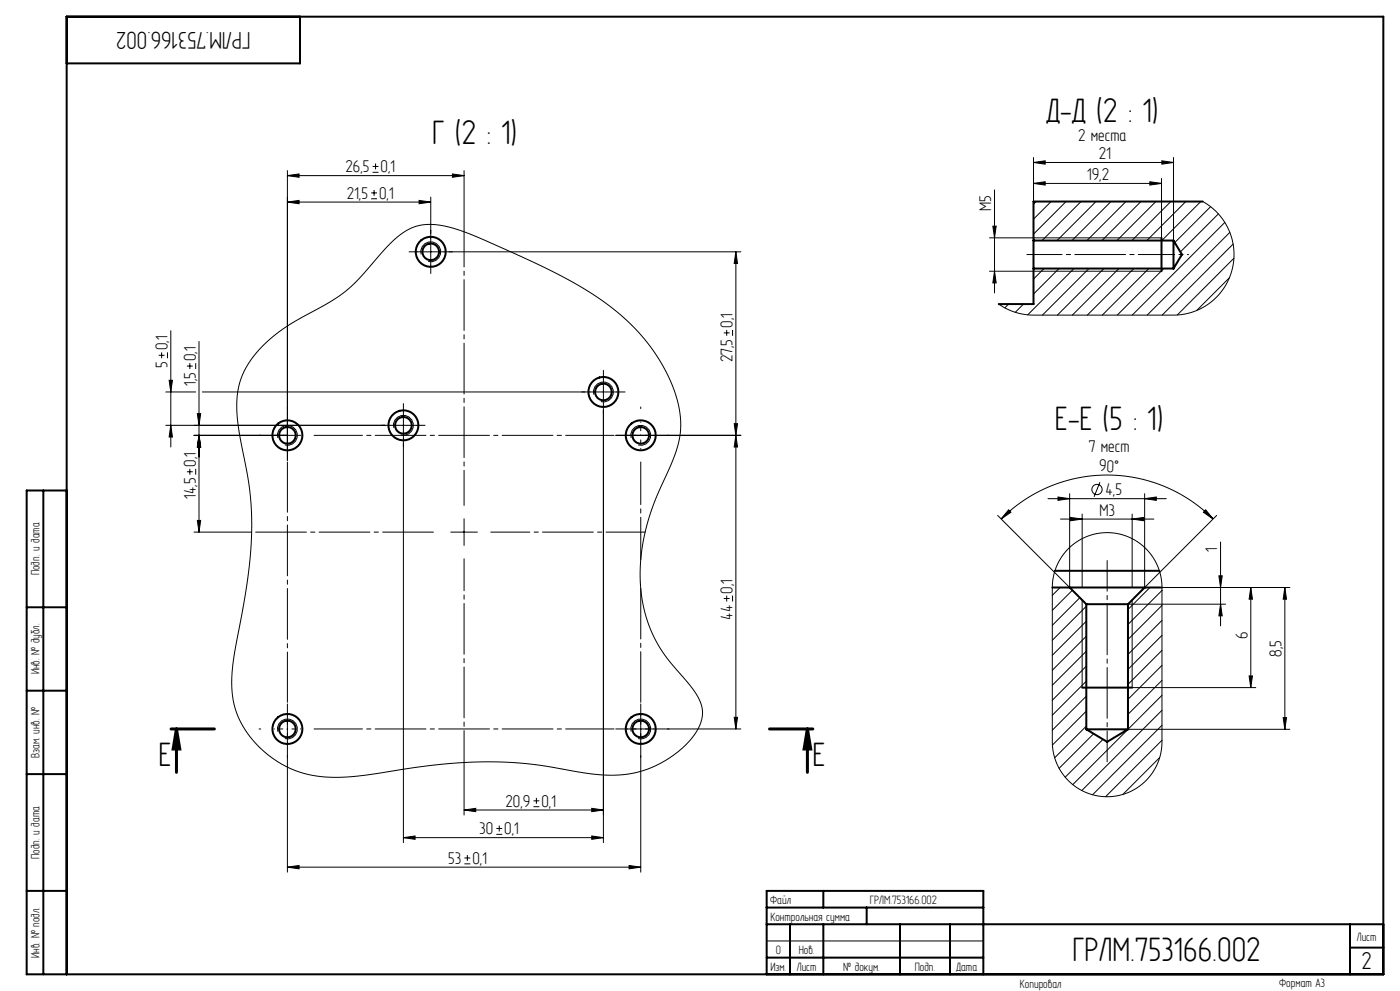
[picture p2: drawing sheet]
<svg xmlns="http://www.w3.org/2000/svg" width="420mm" height="297mm" viewBox="0 0 420 297" stroke-linecap="round" stroke-linejoin="round" font-family="sans-serif">
<g fill="none" stroke="#000" stroke-width=".3">
<path d="M86.2 52.6l3.5-.5v1zM86.2 51.1v86.9M86.2 52.6h53M111.3 59.6h1.8M111.3 57.8h1.8M111.8 51.6h1.7M111.8 49.9h1.7M112.2 56.9v1.8M112.7 49v1.8M129.2 59.1v10.9M135.7 52.1l3.5 .5-3.5 .5zM139.2 51.1v18.4"/>
<path d="M298.4 56.9v30.9M310.1 55l3.5-.5v1zM310.1 48.7l3.5-.5v1zM310.1 47.2v13.2M310.1 55h38.4M310.1 48.7h42M345 54.5l3.5 .5-3.5 .5zM348.5 53.5v17.8h-51.6M348.6 48.2l3.5 .5-3.5 .5zM352.1 47.2v24.9M86.2 60.6l3.5-.5v1zM86.2 60.6h43"/>
<path d="M125.2 75.5h8M125.7 60.1l3.5 .5-3.5 .5zM126.3 76.2a3 3 0 0 1 2.7-3.7 3 3 0 0 1 3.2 3.2 3 3 0 0 1-3.8 2.7M129.2 71.5v8M134.7 75.5h87.6M220.8 75.5l.5 3.5h-1zM220.8 75.5v143M297.9 67.8h1l-.5 3.5zM310.8 60.4l-.7 .8M315.3 60.4l-5.2 5.3M319.8 60.4l-9.7 9.8M324.3 60.4l-11.7 11.7"/>
<path d="M328.8 60.4l-11.7 11.7M333.3 60.4l-11.7 11.7M337.8 60.4l-11.7 11.7M342.3 60.4l-11.7 11.7M346.8 60.4l-11.7 11.7M351.3 60.4l-11.7 11.7M355.7 60.4l-11.6 11.7M360.2 60.4l-11.7 11.7M360.8 60.4l2.1 1.3 1.9 1.6 1.5 1.8 1.4 2.1 1.2 2.2 .7 2.3 .5 2.5 .1 2.5-.2 2.4-.6 2.5-.8 2.2-1.2 2.2-1.5 2-1.6 1.7-1.9 1.5-2.2 1.3-3.6 1.4-3.8 .5h-43.2l-2.6-.2-2.6-.7-2.4-1-2.4-1.4M363.2 61.9l-10.8 10.8M365.5 64.1l-11.4 11.4M367.4 66.7l-27.7 27.7"/>
<path d="M368.9 69.6l-24.7 24.8M369.9 73.2l-21.2 21.2M370.2 77.4l-17 17M51.2 99.1v34.9M217.1 99.8h1.8M218 98.9v1.7M219.8 98.9v1.7M296.9 81.3h51.6M298.4 81.3l.5 3.5h-1zM302.6 91.1l-1.2 1.2M307.1 91.1l-2.5 2.5M313.2 80.5l-3.1 3.1"/>
<path d="M317.7 80.5l-7.6 7.6M322.2 80.5l-13.9 13.9M326.7 80.5l-14 13.9M331.2 80.5l-14 13.9M335.7 80.5l-14 13.9M340.1 80.5l-13.9 13.9M344.6 80.5l-13.9 13.9M349.1 80.5l-13.9 13.9M368.8 83.3l-9.8 9.7M47.6 106.5h1.8M48.5 105.6v1.8M49.7 117.5h9"/>
<path d="M50.2 105.6v1.8M50.7 114h1l-.5 3.5zM56.1 109.7h1.7M57 108.8v1.8M58.7 108.8v1.8M59.7 102.3v57.2M60.7 117.5h114.8M79 103.5l3.3-2.9 3.7-2.8 13.1-7.3 4.7-3.3 4.2-4 8.5-9.6 3.7-3.3 3.7-2.2 1.9-.5 2.1-.3h2.4l2.6 .4 6.1 1.7 6.9 2.8 16.3 7.4 8.2 4.2 6.7 3.9 5.9 4.1 5.2 4.4 2.9 2.9 2.8 3.3 2.5 3.3 2.3 3.6 1.9 3.7 1.5 3.6 1.2 3.6 .7 3.5 .2 5.3-1 5.1-1.7 4.7-5.2 11.8-2.6 8.2-1.3 7.5-.3 7 .3 4.7 .8 4.3 1.2 4.3 1.7 4.2 1.8 3.1 1.9 3 8.5 10.2 1.3 2.2 .8 2 .4 2.6-.6 2.8-1.5 3-2.3 2.8-2.2 2.1-2.6 2-2.8 1.8-2.9 1.4-2.8 1.1-3 .8-6.2 .6-7.2-.5-12.9-2.2-5.4-.7-6.1-.5-6.5-.1-7.6 .3-7.6 .7-24.2 3.4-4.7 .3-4.2-.1-5.3-.9-4.9-1.6-4.6-2.5-4.3-3.4-4-4.5-1.6-2.4-1.3-2.6-1.5-5-.5-5.6 .7-7.7 2.9-15.8 1.3-8.3 .8-7.2 .3-6.4-.1-5.5-.4-5.6-.8-5.5-2.7-14.9-.5-4.5 .1-4.1 .8-4.2 1.5-3.8 2.4-3.8zM177 117.5h8M178.1 118.2a3 3 0 0 1 2.7-3.7 3 3 0 0 1 3.2 3.2 3 3 0 0 1-3.8 2.7M181 113.5v8M51.2 127.5l.5 3.5h-1z"/>
<path d="M58.2 130.5h32M59.2 124h1l-.5 3.5zM59.7 130.5l.5 3.5h-1zM83.3 131.2a3 3 0 0 1 2.7-3.7 3 3 0 0 1 3.2 3.2 3 3 0 0 1-3.8 2.7M115.5 127.5h-65.8M117 127.5h8M118.1 128.2a3 3 0 0 1 2.7-3.7 3 3 0 0 1 3.2 3.2 3 3 0 0 1-3.8 2.7M121 133v119.5M121 123.5v8M181 123v129.5M184.7 130.5h37.6M189.3 131.2a3 3 0 0 1 2.7-3.7 3 3 0 0 1 3.2 3.2 3 3 0 0 1-3.8 2.7"/>
<path d="M220.3 127h1l-.5 3.5zM220.8 130.5l.5 3.5h-1zM56.1 141.4h1.7M57 140.5v1.8M58.2 159.5h17.3M58.7 140.5v1.8M59.2 156h1l-.5 3.5zM135.2 159.5h8M139.2 155.5v8M300.4 155.5a45 45 0 0 1 63.5 0M302.6 152.8l.7 .7-2.9 2zM314.4 149.5h35.5"/>
<path d="M317.4 149l3.5 .5-3.5 .5zM318.1 155.6h28M320.9 148v28.1l-21.6-21.6M321.1 155.1l3.5 .5-3.5 .5zM324.6 154.1v22M330 144.5l-1.8 4.4M339.6 155.6l3.5-.5v1zM339.6 154.1v22M343.4 149.5l3.5-.5v1zM343.4 148v28.1l21.6-21.6M361.7 152.8l2.2 2.7-2.9-2zM217.1 179.4h1.8"/>
<path d="M218 178.5v1.8M219.8 178.5v1.8M318 176.1l-2.3 2.3M320.5 164.5l1.7-1.6 1.9-1.2 4-1.6 4.3-.5 2.2 .2 2.3 .5 2 .8 2.1 1.1 3.3 2.8 2.5 3.6 .9 2.1 .6 2.1 .3 3.3v46.3l-.3 3-.7 2.5-.9 2.1-1.4 2.2-1.5 1.8-1.9 1.6-2 1.3-2.2 .9-2.2 .6-3.3 .4-3.2-.3-3-.9-2.8-1.5-2.5-2-2.1-2.5-1.6-2.8-1-3.2-.3-3.3v-47.5l.5-2.9 1-2.7 1.4-2.5zM321.7 176.9l-6 6M324 179.1l-8.3 8.3M324.6 179.8v26.3M339.6 179.8v26.3h37.1M345 176.1l-6.6 6.6M348.6 177l-10.2 10.2M348.6 176.1h38.4M365.7 172.6h1l-.5 3.5z"/>
<path d="M366.2 162.4v25.2M375.2 176.1l.5 3.5h-1zM375.2 176.1v30M385.5 176.1l.5 3.5h-1zM385.5 176.1v42.5M325.9 181.7l-10.2 10.2M325.9 186.2l-10.2 10.2M325.9 190.7l-10.2 10.2M325.9 195.2l-10.2 10.2M325.9 199.7l-10.2 10.1M338.4 181.1h29.3M348.6 181.4l-10.2 10.2"/>
<path d="M348.6 185.9l-10.2 10.2M348.6 190.4l-10.2 10.2M348.6 194.9l-10.2 10.2M348.6 199.4l-10.2 10.2M366.2 181.1l.5 3.5h-1zM83.3 219.2a3 3 0 0 1 2.7-3.7 3 3 0 0 1 3.2 3.2 3 3 0 0 1-3.8 2.7M86.2 211v50.4M184.7 218.5h37.6M189.3 219.2a3 3 0 0 1 2.7-3.7 3 3 0 0 1 3.2 3.2 3 3 0 0 1-3.8 2.7M192.2 211v50.4M220.3 215h1l-.5 3.5zM325.9 204.1l-10.2 10.2"/>
<path d="M325.9 208.6l-10.2 10.2M325.9 213.1l-10.2 10.2M325.9 217.6l-9.5 9.5M328.1 219.9l-10.4 10.4M338.4 218.6h48.6M348.6 203.9l-10.2 10.2M348.6 208.4l-26.8 26.7M348.6 212.9l-24.1 24M348.6 217.4l-20.8 20.8M374.7 202.6h1l-.5 3.5zM385 215.1h1l-.5 3.5zM139.2 228.5v15.8"/>
<path d="M160.9 239.1v1.8M330.9 221.6l-11.3 11.3M347.9 227l-11.1 11.1M348.6 221.9l-16.9 16.9M86.2 259.9l3.5-.5v1zM86.2 259.9h106M121 251l3.5-.5v1zM121 251h60M139.2 242.8l3.5-.5v1zM139.2 242.8h41.8M139.3 258.9h1.8M139.3 257.1h1.8"/>
<path d="M140.2 256.3v1.7M148.9 250.1h1.8M148.9 248.3h1.8M149.8 247.4v1.8M160 241.8h1.8M160 240h1.8M177.5 242.3l3.5 .5-3.5 .5zM177.5 250.5l3.5 .5-3.5 .5zM188.7 259.4l3.5 .5-3.5 .5zM230 282h65"/>
<circle cx="329.1" cy="146.7" r="1.54"/>
</g>
<path d="M348.5 72.1v8.4M325.9 206.1h12.5" fill="none" stroke="#000" stroke-width=".6" stroke-linecap="butt"/>
<path d="M52.9 218.5l1 6h-2zM242.2 218.5l1 6h-2z" fill="none" stroke="#000" stroke-width=".9" stroke-linecap="butt"/>
<path d="M352.1 76.3h-44M139.2 151.5v-82" fill="none" stroke="#000" stroke-width=".3" stroke-dasharray="15.2 1.3 1.3 1.3" stroke-dashoffset="4.7"/>
<path d="M131.2 159.5h-55.7" fill="none" stroke="#000" stroke-width=".3" stroke-dasharray="15.2 1.3 1.3 1.3" stroke-dashoffset="-1.2"/>
<path d="M139.2 167.5v61" fill="none" stroke="#000" stroke-width=".3" stroke-dasharray="15.2 1.3 1.3 1.3" stroke-dashoffset="5.7"/>
<path d="M147.2 159.5h46.3" fill="none" stroke="#000" stroke-width=".3" stroke-dasharray="15.2 1.3 1.3 1.3" stroke-dashoffset="3.5"/>
<g fill="none" stroke="#000" stroke-width=".3" stroke-dasharray="15.2 1.3 1.3 1.3">
<path d="M125.2 75.5h-2.5M129.2 71.5v-2.5M129.2 79.5v2.5M133.2 75.5h2.5M177 117.5h-2.5M181 113.5v-2.5M185 117.5h2.5M78.2 130.5h-.5M86.2 122.5v-.5M117 127.5h-2.5M121 123.5v-2.5M121 131.5v2.5"/>
<path d="M125 127.5h2.5M181 121.5v2.5M192.2 122.5v-.5M200.2 130.5h.5M78.2 218.5h-.5M200.2 218.5h.5M86.2 226.5v.5M192.2 226.5v.5"/>
</g>
<path d="M192.2 130.5v-4M192.2 130.5h-4M192.2 130.5v4M192.2 130.5h4M86.2 218.5v-4M86.2 218.5h-4M86.2 218.5v4M86.2 218.5h4M192.2 218.5v-4M192.2 218.5h-4M192.2 218.5v4M192.2 218.5h4" fill="none" stroke="#000" stroke-width=".3" stroke-dasharray="15.2 1.3 1.3 1.3" stroke-dashoffset="15.1"/>
<path d="M94.2 130.5h90M94.2 218.5h90" fill="none" stroke="#000" stroke-width=".3" stroke-dasharray="15.2 1.3 1.3 1.3" stroke-dashoffset=".7"/>
<path d="M192.2 210.5v-34.1" fill="none" stroke="#000" stroke-width=".3" stroke-dasharray="15.2 1.3 1.3 1.3" stroke-dashoffset=".1"/>
<path d="M192.2 167.8v-29.3" fill="none" stroke="#000" stroke-width=".3" stroke-dasharray="15.2 1.3 1.3 1.3" stroke-dashoffset="2.5"/>
<path d="M86.2 210.5v-72" fill="none" stroke="#000" stroke-width=".3" stroke-dasharray="15.2 1.3 1.3 1.3" stroke-dashoffset=".2"/>
<g fill="none" stroke="#000" stroke-width=".6">
<path d="M90 5v14h-70M310.1 72.1v8.4M310.1 72.1h42M348.5 71.3v.8M352.1 72.1v8.4M352.1 72.1l2.5 4.2-2.5 4.2M360.8 60.4h-50.7v11.7M310.1 80.5v10.6h-10.5M310.1 80.5h42M348.5 80.5v.8M13 147v145M20 147h-12v145h407v-287h-395v287"/>
<path d="M315.7 176.1h5.2M316.5 171.1h31.3M320.9 176.1h22.5M320.9 176.1l5 5M343.4 176.1h5.2M343.4 176.1l-5 5M8 182h12M325.9 181.1h12.5M325.9 181.1v37.5M338.4 181.1v37.5M8 207h12M324.6 206.1h1.3"/>
<path d="M325.9 218.6h12.5M325.9 218.6l6.2 3.7 6.3-3.7M338.4 206.1h1.2M8 232h12M8 267h12M230 277h185M230 272h65M237 277v15M247 267v5M247 277v15M260 272v5M270 277v15"/>
<path d="M285 277v15M405 277v15M230 292v-25h65v25M230 287h65M405 284h10"/>
<circle cx="129.2" cy="75.5" r="2.5"/>
<circle cx="129.2" cy="75.5" r="4.5"/>
<circle cx="181" cy="117.5" r="2.5"/>
<circle cx="181" cy="117.5" r="4.5"/>
<circle cx="86.2" cy="130.5" r="4.5"/>
<circle cx="86.2" cy="130.5" r="2.5"/>
<circle cx="121" cy="127.5" r="4.5"/>
<circle cx="121" cy="127.5" r="2.5"/>
<circle cx="192.2" cy="130.5" r="2.5"/>
<circle cx="192.2" cy="130.5" r="4.5"/>
<circle cx="86.2" cy="218.5" r="2.5"/>
<circle cx="86.2" cy="218.5" r="4.5"/>
<circle cx="192.2" cy="218.5" r="2.5"/>
<circle cx="192.2" cy="218.5" r="4.5"/>
</g>
<path d="M352.1 76.3h4.5" fill="none" stroke="#000" stroke-width=".3" stroke-dasharray="15.2 1.3 1.3 1.3" stroke-dashoffset="14.9"/>
<path d="M332.1 228.3v-60.3" fill="none" stroke="#000" stroke-width=".3" stroke-dasharray="15.2 1.3 1.3 1.3" stroke-dashoffset="6"/>
<path d="M51.3 218.5h13M52.9 218.5v13M230.8 218.5h13M242.2 218.5v13" fill="none" stroke="#000" stroke-width=".9"/>
<g fill="#000">
<path d="M310.1 55l3.5-.5v1zM345 54.5l3.5 .5-3.5 .5zM310.1 48.7l3.5-.5v1zM348.6 48.2l3.5 .5-3.5 .5z"/>
<path d="M86.2 60.6l3.5-.5v1zM125.7 60.1l3.5 .5-3.5 .5z"/>
<path d="M297.9 67.8h1l-.5 3.5zM298.4 81.3l.5 3.5h-1z"/>
<path d="M51.2 127.5l.5 3.5h-1zM50.7 114h1l-.5 3.5z"/>
<path d="M220.3 127h1l-.5 3.5zM220.8 75.5l.5 3.5h-1z"/>
<path d="M59.2 156h1l-.5 3.5zM59.7 130.5l.5 3.5h-1zM59.7 130.5l.5 3.5h-1zM59.2 124h1l-.5 3.5z"/>
<path d="M317.4 149l3.5 .5-3.5 .5zM343.4 149.5l3.5-.5v1z"/>
<path d="M321.1 155.1l3.5 .5-3.5 .5zM339.6 155.6l3.5-.5v1z"/>
<path d="M361.7 152.8l2.2 2.7-2.9-2zM302.6 152.8l.7 .7-2.9 2z"/>
<path d="M365.7 172.6h1l-.5 3.5zM366.2 181.1l.5 3.5h-1zM375.2 176.1l.5 3.5h-1zM374.7 202.6h1l-.5 3.5zM385.5 176.1l.5 3.5h-1zM385 215.1h1l-.5 3.5z"/>
<path d="M220.3 215h1l-.5 3.5zM220.8 130.5l.5 3.5h-1z"/>
<path d="M242.2 218.5l1 6h-2zM52.9 218.5l1 6h-2z"/>
<path d="M139.2 242.8l3.5-.5v1zM177.5 242.3l3.5 .5-3.5 .5zM86.2 52.6l3.5-.5v1zM135.7 52.1l3.5 .5-3.5 .5z"/>
<path d="M177.5 250.5l3.5 .5-3.5 .5zM121 251l3.5-.5v1z"/>
<path d="M188.7 259.4l3.5 .5-3.5 .5zM86.2 259.9l3.5-.5v1z"/>
</g>
<g font-size="11">
<text x="313.8" y="36.5">Д-Д (2 : 1)</text>
<text x="129.7" y="43.3">Г (2 : 1)</text>
<text x="316.5" y="129">Е-Е (5 : 1)</text>
<text x="47.5" y="229.5">Е</text>
<text x="243.8" y="229.5">Е</text>
<text x="321.8" y="288">ГРЛМ.753166.002</text>
</g>
<g font-size="7.8">
<text x="75.1" y="9.5" transform="rotate(-180 75.1 9.5)">ГРЛМ.753166.002</text>
<text x="408.4" y="290.5">2</text>
</g>
<g font-size="5.5">
<text x="323.5" y="42.3">2 места</text>
<text x="329.7" y="47.7">21</text>
<text x="103.6" y="51.6">26,5</text>
<text x="114.2" y="51.6">0,1</text>
<text x="326.1" y="54">19,2</text>
<text x="104.1" y="59.6">21,5</text>
<text x="113.7" y="59.6">0,1</text>
<text x="297.4" y="63.2" transform="rotate(-90 297.4 63.2)">M5</text>
<text x="219.8" y="98.3" transform="rotate(-90 219.8 98.3)">0,1</text>
<text x="50.2" y="105" transform="rotate(-90 50.2 105)">0,1</text>
<text x="50.2" y="110.3" transform="rotate(-90 50.2 110.3)">5</text>
<text x="58.7" y="108.2" transform="rotate(-90 58.7 108.2)">0,1</text>
<text x="219.8" y="108.6" transform="rotate(-90 219.8 108.6)">27,5</text>
<text x="58.7" y="115.6" transform="rotate(-90 58.7 115.6)">1,5</text>
<text x="326.7" y="135.6">7 мест</text>
<text x="58.7" y="139.9" transform="rotate(-90 58.7 139.9)">0,1</text>
<text x="329.7" y="141.2" transform="rotate(2 329.7 141.2)">90°</text>
<text x="58.7" y="149.6" transform="rotate(-90 58.7 149.6)">14,5</text>
<text x="331.6" y="148.5">4,5</text>
<text x="329.8" y="154.6">M3</text>
<text x="365.2" y="165.3" transform="rotate(-90 365.2 165.3)">1</text>
<text x="219.8" y="177.9" transform="rotate(-90 219.8 177.9)">0,1</text>
<text x="219.8" y="185.7" transform="rotate(-90 219.8 185.7)">44</text>
<text x="374.2" y="191.4" transform="rotate(-90 374.2 191.4)">6</text>
<text x="384.5" y="196.8" transform="rotate(-90 384.5 196.8)">8,5</text>
<text x="151.6" y="241.8">20,9</text>
<text x="162.4" y="241.8">0,1</text>
<text x="143.7" y="250">30</text>
<text x="151.3" y="250">0,1</text>
<text x="134.4" y="258.9">53</text>
<text x="141.7" y="258.9">0,1</text>
</g>
<g font-size="3.9">
<text x="11.9" y="172.4" transform="rotate(-90 11.9 172.4)">Подп. и дата</text>
<text x="11.9" y="202.1" transform="rotate(-90 11.9 202.1)">Инв. № дубл.</text>
<text x="11.9" y="227.2" transform="rotate(-90 11.9 227.2)">Взам. инв. №</text>
<text x="11.9" y="257.4" transform="rotate(-90 11.9 257.4)">Подп. и дата</text>
<text x="231.1" y="270.9">Файл</text>
<text x="231.1" y="275.9">Контрольная сумма</text>
<text x="260.9" y="270.9">ГРЛМ.753166.002</text>
<text x="407" y="281.9">Лист</text>
<text x="11.9" y="287.1" transform="rotate(-90 11.9 287.1)">Инв. № подл.</text>
<text x="232.7" y="285.9">0</text>
<text x="239.6" y="285.9">Нов.</text>
<text x="231.1" y="290.9">Изм.</text>
<text x="239" y="290.9">Лист</text>
<text x="253" y="290.9">№ докум.</text>
<text x="274.4" y="290.9">Подп.</text>
<text x="286.9" y="290.9">Дата</text>
<text x="306" y="296">Копировал</text>
<text x="383.8" y="295.9">Формат A3</text>
</g>
</svg>
